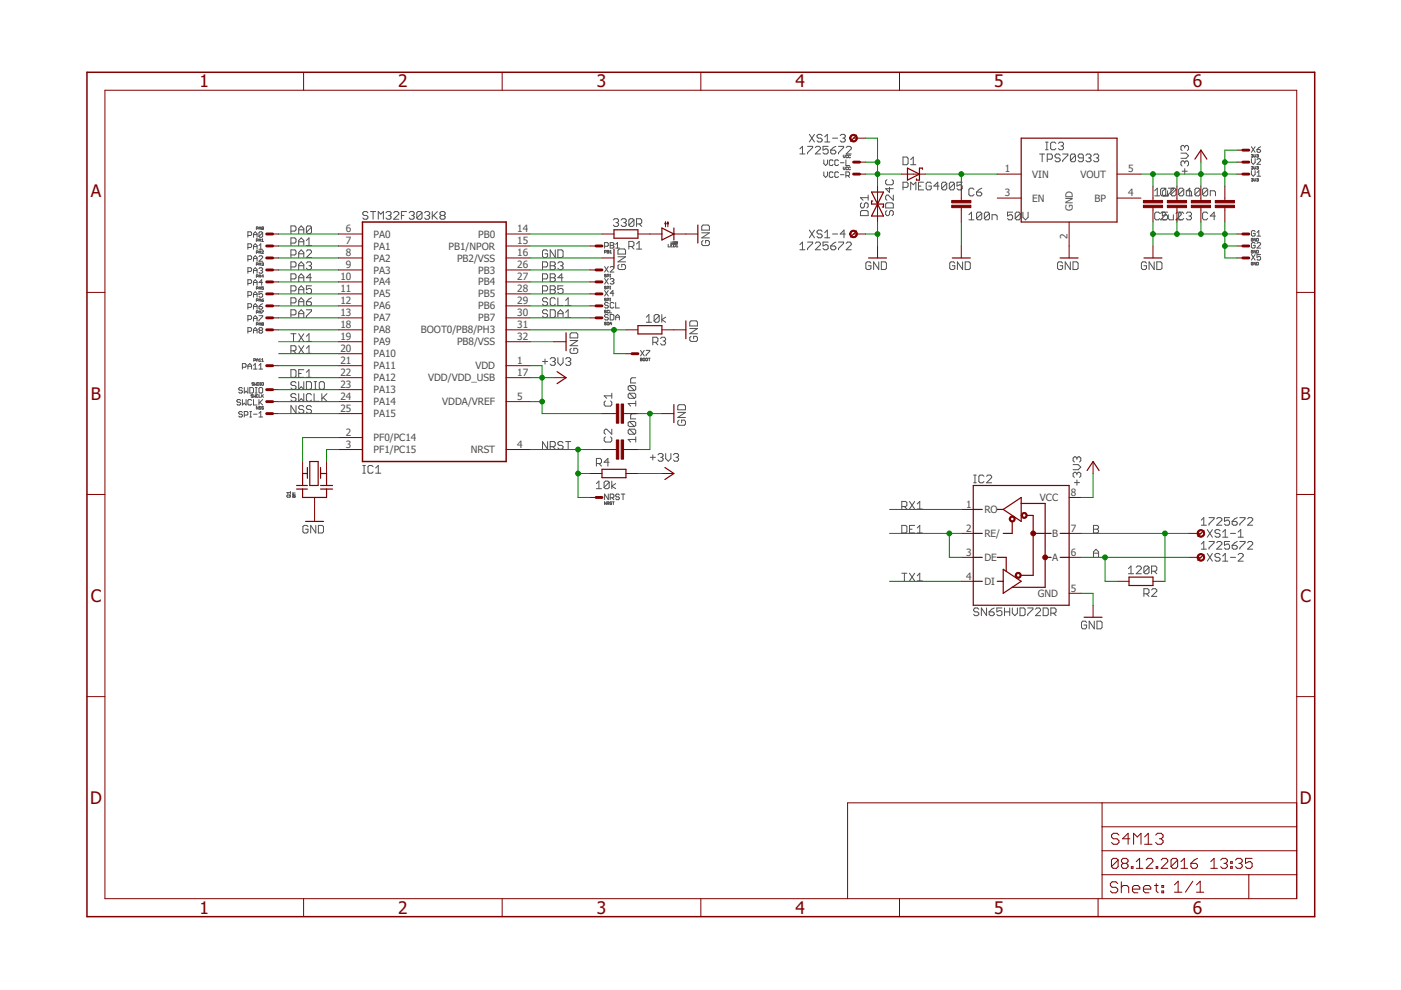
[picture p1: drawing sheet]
<svg xmlns="http://www.w3.org/2000/svg" width="297mm" height="210mm" viewBox="0 0 297 210" stroke-linecap="round" stroke-linejoin="round" font-family="sans-serif">
<g fill="none" stroke="#505050" stroke-width=".21">
<path d="M169.6 31.6l.5-.6v1.6M169.6 32.6h1.1M171.2 31h1.1v.3l-1.1 1.1v.2M171.6 28.5l1.1 1.6M172.7 28.5l-1.1 1.6M172.9 31.3l.2-.3h.6l.2 .3v.3l-1 1h1M174.3 28.7l-.3-.2h-.5l-.3 .2v.3l.3 .3h.5l.3 .3v.2l-.3 .3h-.5l-.3-.3M174.7 33.9v.8l.3 .4 .5-.4v-.8M174.7 36.4v.8l.3 .4 .5-.4v-.8M174.9 30.1h1M174.9 29l.5-.5v1.6M175.6 31h-1.1v.8l.5-.2h.3l.3 .2v.6l-.3 .2h-.5l-.3-.2"/>
<path d="M176.1 31.8h.9l.2 .3v.3l-.2 .2h-.6l-.3-.2zM176.5 29.3h1.1M176.6 36.6l-.2-.2h-.4l-.2 .2v.8l.2 .2h.4l.2-.2M176.6 34.1l-.2-.2h-.4l-.2 .2v.8l.2 .2h.4l.2-.2M177.2 31l-.5 .3-.6 .5M177.8 31h1.1v.3l-1.1 1.1v.2M177.8 34.1l-.2-.2h-.4l-.2 .2v.8l.2 .2h.4l.2-.2M177.8 36.6l-.2-.2h-.4l-.2 .2v.8l.2 .2h.4l.2-.2M178.1 28.7l.3-.2h.5l.3 .2v.3l-.3 .3M178.2 34.5h.7M178.2 37h.7M178.7 29.3h.2"/>
<path d="M178.8 32.9v.4l.2 .1 .2-.1v-.4M178.8 35.4v.4l.2 .2 .2-.2v-.4M178.9 29.3l.3 .3v.2l-.3 .3h-.5l-.3-.3M179.3 33.9v1.2h.8M179.3 37.2h.6l.2-.2v-.4l-.2-.2h-.6v1.2M179.4 31.3l.3-.3h.5l.3 .3v.3l-1.1 1h1.1M179.7 33h-.3l.1 .4 .2-.1M179.7 35.5h-.3l.1 .5 .2-.1M179.7 37.2l.4 .4M180.3 33h-.4l.1 .4 .3-.1M180.3 35.5h-.4l.1 .5 .3-.1M188 38.1l-.2 .3v.5l.2 .3h1.1l.3-.3v-.5l-.3-.3"/>
<path d="M188.6 39.7v1.1l-.8-.8h1.6M191.5 33.3h.8l.2 .3v1.1l-.2 .2h-.8zM191.5 39.7h.8l.2-.2v-.6l-.2-.3h-.8v1.7M193.1 34.9h1.1M193.1 33.8l.5-.5v1.6M194.7 39.5h.6M195.8 38.6h-1.1v1.7h1.1M197.4 38.9l-.2-.3h-.6l-.2 .3v1.1l.2 .3h.6l.2-.3v-.5h-.5M199.1 39.5h-1.1l.8-.9v1.7M200.7 38.9l-.3-.3h-.5l-.3 .3v1.1M200.7 38.9v1.1l-.3 .3h-.5l-.3-.3M200.7 38.9l-1.1 1.1"/>
<path d="M202.4 38.9l-.3-.3h-.6l-.2 .3v1.1M202.4 38.9v1.1l-.3 .3h-.6l-.2-.3M202.4 38.9l-1.1 1.1M204 38.6h-1.1v.9l.6-.3h.2l.3 .3v.5l-.3 .3h-.5l-.3-.3M208.2 39.9l-.6 .3-.5 .5M220.4 32.7h1.1M221 32.7v1.6M221.7 31.7h.5M221.7 30.1h.5M222 30.1v1.6M222 33.8h.9l.2-.3v-.6l-.2-.2h-.9v1.6M223.9 30.4l-.3-.3h-.6l-.2 .3v1.1l.2 .2h.6l.3-.2"/>
<path d="M224.4 30.4l.3-.3h.5l.3 .3v.3l-.3 .2M224.8 32.9l-.3-.2h-.6l-.2 .2v.3l.2 .3h.6l.3 .3v.2l-.3 .3h-.6l-.2-.3M224.9 30.9h.3M225.2 30.9l.3 .3v.3l-.3 .2h-.5l-.3-.2M225.3 32.7h1.1v.2l-1.1 1.1v.3M228 32.9l-.2-.2h-.6l-.3 .2v1.1M228 32.9v1.1l-.2 .3h-.6l-.3-.3M228 32.9l-1.1 1.1M229.7 33.5h-.8l-.3-.3v-.3l.3-.2h.5l.3 .2v1.1l-.3 .3h-.5l-.3-.3M230.2 32.9l.3-.2h.5l.3 .2v.3l-.3 .3M230.8 33.5h.2M231 33.5l.3 .3v.2l-.3 .3h-.5l-.3-.3"/>
<path d="M231.9 32.9l.2-.2h.6l.2 .2v.3l-.2 .3M232.4 33.5h.3M232.7 33.5l.2 .3v.2l-.2 .3h-.6l-.2-.3M247.7 39.9h1.4l.2 .3M248.5 39.9l-.2 .3v1.1M248.8 39.9v.3l-1.1 1.1v.2h-1.4l-.2-.2v-1.1l.2-.3h.6l.2 .3M250.4 32.5h1.1l.5 .5-.5 .6h-1.1M250.6 36.3h1.1M251.2 31.1v.3M251.2 34.4v.2M251.2 35.8v1M251.2 34.4l-.3-.3h-.3l-.2 .3v.5l.2 .3"/>
<path d="M251.2 31.1l-.3-.3h-.3l-.2 .3v.6l.2 .2M251.2 34.4l.3-.3h.2l.3 .3v.5l-.3 .3M251.2 31.1l.3-.3h.2l.3 .3v.6l-.3 .2M265.3 38l.3-.2v.3M265.3 32.9l.3-.1v.3M265.3 35.4l.3-.1v.3M265.3 33.7v.7l.4 .4 .4-.4v-.7M265.3 36.2v.8l.4 .4 .4-.4v-.8M265.3 31.1l.8 1.2M265.5 38.1h.1M265.5 35.6h.1M265.5 33.1h.1"/>
<path d="M265.6 33.1v.2l-.3-.1M265.6 35.6v.3l-.3-.1M265.6 38.1v.3l-.3-.1M265.9 32.8v.3l.1 .2 .2-.2v-.3M265.9 35.3v.4l.1 .2 .2-.2v-.4M265.9 37.8v.4l.1 .2 .2-.2v-.4M266.1 31.1l-.8 1.2M266.4 38l.3-.2v.3M266.4 32.9l.3-.1v.3M266.4 35.4l.3-.1v.3M266.5 36.6l.4-.4v1.2M266.5 37.4h.8"/>
<path d="M266.5 33.9l.2-.2h.4l.2 .2v.2l-.8 .7h.8M266.5 31.7h.6l.2 .4-.2 .2h-.4l-.2-.2zM266.6 38.1h.1M266.6 35.6h.1M266.6 33.1h.1M266.7 38.1v.3l-.3-.1M266.7 33.1v.2l-.3-.1M266.7 35.6v.3l-.3-.1M267.3 31.1l-.8 .6M52.6 49.9h.5l.2-.2v-.4l-.2-.2h-.5v1.2M52.6 55h.5l.2-.2v-.4l-.2-.2h-.5v1.2M52.6 57.6h.5l.2-.2v-.4l-.2-.2h-.5v1.1"/>
<path d="M52.6 52.5h.5l.2-.2v-.4l-.2-.2h-.5v1.2M53.7 55.4v-.8l.4-.4 .4 .4v.8M53.7 57.9v-.8l.4-.3 .4 .3v.8M53.7 50.3v-.7l.4-.5 .4 .5v.7M53.7 52.9v-.8l.4-.4 .4 .4v.8M53.7 49.7h.8M53.7 52.3h.8M53.7 54.8h.8M53.7 57.4h.8M53.7 59.9h.8M54.4 56.1h.3v-.3l-.3-.1v.6M54.4 48.5h.3v-.3l-.3-.1v.6"/>
<path d="M54.4 51h.3v-.3h-.3v.5M54.4 53.6h.3v-.3l-.3-.1v.5M54.4 58.6h.3v-.2l-.3-.1v.5M54.9 52.1l.4-.4v1.2M54.9 54.4l.2-.2h.4l.2 .2v.2l-.8 .8h.8M54.9 57l.2-.2h.4l.2 .2-.2 .4M54.9 52.9h.8M54.9 48.7v-.4l.2-.2 .2 .6M54.9 51.2v-.4l.2-.1 .2 .5M54.9 53.7v-.3l.2-.2 .2 .5M54.9 56.3v-.4l.2-.2 .2 .6M54.9 58.8v-.3l.2-.2 .2 .5"/>
<path d="M54.9 48.4h.4M54.9 50.9h.4M54.9 53.5h.4M54.9 56h.4M54.9 58.5h.4M55.3 57.4h.2M55.5 53.3h.4l-.4 .4h.4M55.5 55.8l.3-.1v.3M55.5 50.8l.2-.1v.5M55.5 51.2h.4M55.5 57.4l.2 .2-.2 .3h-.4l-.2-.2M55.7 56h.1"/>
<path d="M55.7 49.3l-.2-.2h-.4l-.2 .2v.8M55.7 59.9h-.8l.6-.6v1.2M55.7 49.3v.8l-.2 .2h-.4l-.2-.2M55.7 49.3l-.8 .8M55.8 56v.3l-.3-.1M55.9 48.2h-.4v.4M55.9 48.2v.4h-.4M55.9 48.2l-.4 .4M55.9 58.5h-.4l.3-.2v.5M61.7 56.6h.8l.3-.3v-.5l-.3-.3h-.8v1.6M61.7 51.5h.8l.3-.2v-.6l-.3-.3h-.8v1.7M61.7 54.1h.8l.3-.3v-.5l-.3-.3h-.8v1.6"/>
<path d="M61.7 49h.8l.3-.3v-.5l-.3-.3h-.8v1.6M61.7 59.1h.8l.3-.2v-.6l-.3-.2h-.8v1.6M63.3 51.3h1.1M63.3 56.3h1.1M63.3 53.8h1.1M63.3 49.5v-1l.6-.6 .5 .6v1M63.3 52.1v-1.1l.6-.6 .5 .6v1.1M63.3 54.6v-1.1l.6-.5 .5 .5v1.1M63.3 57.1v-1l.6-.6 .5 .6v1M63.3 59.7v-1.1l.6-.5 .5 .5v1.1M63.3 48.7h1.1M63.3 58.9h1.1"/>
<path d="M65 55.8l.2-.3h.6l.2 .3v.3l-.2 .2M65 51l.5-.6v1.7M65 52.1h1M65 53.3l.2-.3h.6l.2 .3v.2l-1 1.1h1M65.5 56.3h.3M65.8 56.3l.2 .3v.3l-.2 .2h-.6l-.2-.2M66 48.2v1.1l-.2 .2h-.6l-.2-.2M66 48.2l-.2-.3h-.6l-.2 .3v1.1M66 48.2l-1 1.1M66 58.9h-1l.8-.8v1.6M78 45.1l-.3-.2h-.5l-.3 .2v.3l.3 .3h.5l.3 .3v.2l-.3 .3h-.5l-.3-.3M78.5 44.9h1.2"/>
<path d="M79.1 44.9v1.6M80.2 46.5v-1.6l.5 .5 .6-.5v1.6M81.8 45.1l.3-.2h.6l.2 .2v.3l-.2 .3M82.4 45.7h.3M82.7 45.7l.2 .3v.2l-.2 .3h-.6l-.3-.3M83.5 45.1l.2-.2h.6l.3 .2v.3l-1.1 1.1h1.1M85.1 45.7h.5M86.2 44.9h-1.1v1.6M86.7 45.1l.3-.2h.6l.2 .2v.3l-.2 .3M87.3 45.7h.3M87.6 45.7l.2 .3v.2l-.2 .3h-.6l-.3-.3M89.5 45.1l-.3-.2h-.6l-.2 .2v1.1"/>
<path d="M89.5 45.1v1.1l-.3 .3h-.6l-.2-.3M89.5 45.1l-1.1 1.1M90 45.1l.3-.2h.5l.3 .2v.3l-.3 .3M90.6 45.7h.2M90.8 45.7l.3 .3v.2l-.3 .3h-.5l-.3-.3M91.7 44.9v1.6M91.9 45.7l.8 .8M92.7 44.9l-1 1.1M93.6 45.7l-.3-.3v-.3l.3-.2h.5l.3 .2v.3l-.3 .3M93.6 45.7h.5M93.6 45.7l-.3 .3v.2l.3 .3h.5l.3-.3v-.2l-.3-.3M115 56.6h.8l.3-.3v-.5l-.3-.3h-.8v1.6"/>
<path d="M115 59.1h.8l.3-.2v-.6l-.3-.2h-.8v1.6M116.1 53.3l-.3-.3h-.5l-.3 .3v1l.3 .3h.5l.3-.3v-.5h-.6M116.6 55.5h.9l.2 .3v.3l-.2 .2 .2 .3v.3l-.2 .2h-.9zM116.6 58.1h.9l.2 .2v.3l-.2 .3 .2 .2v.3l-.2 .3h-.9zM116.6 56.3h.9M116.6 58.9h.9M117.7 53v1.6l-1.1-1.6v1.6M118.3 53h.8l.3 .3v1l-.3 .3h-.8zM118.3 55.8l.3-.3h.5l.3 .3v.3l-.3 .2M118.8 56.3h.3M119.1 56.3l.3 .3v.3l-.3 .2h-.5l-.3-.2M119.4 58.9h-1.1l.8-.8v1.6"/>
<path d="M128.2 53.5h.2l.1-.3-.3-.1v.6M128.2 52.2h.6l.2-.2v-.4l-.2-.2h-.6v1.2M128.2 56.5l.8 1.2M128.2 59.1l.8 1.1M128.5 58.3h-.3l.3 .2-.1 .2-.2-.1M128.7 53.1l.4 .1-.1 .5h-.3zM128.7 58.5l.4-.1-.1-.2h-.3v.5M128.7 53.4h.3M129 56.5l-.8 1.2M129 59.1l-.8 1.1M129.3 53.7h.4M129.3 53.3l.2-.2v.6"/>
<path d="M129.3 58.2h.2M129.3 58.7h.2M129.4 51.4h.5l.3 .2-.3 .4 .3 .4-.3 .2h-.5zM129.4 52h.5M129.4 56.7l.2-.2h.3l.3 .2v.2l-.8 .8h.8M129.4 59.2l.2-.1h.3l.3 .1-.3 .4M129.4 58.2v.5M129.8 59.6h.1M129.9 59.6l.3 .2-.3 .4h-.3l-.2-.2M130 46.7l.3-.3h.6l.2 .3v.2l-.2 .3M130.5 51.8l.4-.4v1.2M130.5 52.6h.8"/>
<path d="M130.6 47.2h.3M130.9 47.2l.2 .3v.2l-.2 .3h-.6l-.3-.3M131 54.4h1.6l-1.6 1.1h1.6M131.3 56.1l-.3 .2v.6l.3 .2h1.1l.2-.2v-.6l-.2-.2h-.6v.5M131.3 52.8h1.1l.2 .3v.8h-1.6v-.8zM131.7 46.7l.3-.3h.5l.3 .3v.2l-.3 .3M132.2 47.2h.3M132.5 47.2l.3 .3v.2l-.3 .3h-.5l-.3-.3M133.3 52.3h.8l.3-.3v-.5l-.3-.3h-.8v1.6M133.9 52.3l.5 .5M134.4 46.7l-.3-.3h-.5l-.3 .3v1M134.4 46.7v1l-.3 .3h-.5l-.3-.3"/>
<path d="M134.4 46.7l-1.1 1M135 52.8h1.1M135 47.5h.8l.3-.3v-.5l-.3-.3h-.8v1.6M135 51.7l.5-.5v1.6M135.5 47.5l.6 .5M141.7 51.8v.5h.3M142.2 52.1h.2M142.3 51.3v.3h.2M142.6 51.8h-.4v.5h.4M142.7 51.5h.1M142.8 51.8l.4 .1-.1 .4h-.3zM142.9 51.3h-.2v.3h.2"/>
<path d="M143 51.3h.3l-.1 .3h-.2zM143.4 52.3h.3M143.4 52l.1-.2v.5M143.4 51.5h.2l.1-.2h-.3v.3M143.5 51.5l.2 .1M148.8 48l.3-.3h1l.3 .3v.8h-1.6zM148.8 49.4h1.6l-1.6 1h1.6M149.1 51l-.3 .3v.5l.3 .3h1l.3-.3v-.5l-.3-.3h-.5v.5M169.6 51.9l.5-.6v1.7M169.6 53h1.1M171.2 51.3h1.1v.3l-1.1 1.1v.3M171.6 48.8l1.1 1.6"/>
<path d="M172.7 48.8l-1.1 1.6M172.9 51.6l.2-.3h.6l.2 .3v.3l-1 1.1h1M174.3 49.1l-.3-.3h-.5l-.3 .3v.2l.3 .3h.5l.3 .3v.2l-.3 .3h-.5l-.3-.3M174.9 49.3l.5-.5v1.6M174.9 50.4h1M175.6 51.3h-1.1v.9l.5-.3h.3l.3 .3v.5l-.3 .3h-.5l-.3-.3M176.1 52.2h.9l.2 .2v.3l-.2 .3h-.6l-.3-.3zM176.5 49.6h1.1M177.2 51.3l-1.1 .9M177.8 51.3h1.1v.3l-1.1 1.1v.3M179.2 49.6h-1.1l.8-.8v1.6M179.4 51.6l.3-.3h.5l.3 .3v.3l-1.1 1.1h1.1"/>
<path d="M182.4 44.9l.3-.3h1.1l.3 .3v.8h-1.7zM182.7 43l-.3 .3v.5l.3 .3h.3l.3-.3v-.5l.2-.3h.3l.3 .3v.5l-.3 .3M184.1 41.4v1.1M184.1 41.9h-1.7l.6 .6M184.7 55.8l-.3-.3h-.5l-.3 .3v1.1l.3 .2h.5l.3-.2v-.6h-.6M186.3 55.5v1.6l-1.1-1.6v1.6M186.9 55.5h.8l.2 .3v1.1l-.2 .2h-.8zM187.8 43.3l.2-.3h1.1l.3 .3v.8h-1.6zM188 44.6l-.2 .3v.5l.2 .3h.3l.3-.3v-.5l.2-.3h.3l.3 .3v.5l-.3 .3M189.4 41.4v1.1l-1.1-1.1h-.3l-.2 .2v.6l.2 .3M193.1 40.3v-1.7l.5 .6 .6-.6v1.7M202.4 55.8l-.2-.3h-.6l-.2 .3v1.1l.2 .2h.6l.2-.2v-.6h-.5"/>
<path d="M204.1 55.5v1.6l-1.1-1.6v1.6M204.6 55.5h.8l.3 .3v1.1l-.3 .2h-.8zM205.4 45.5l.6-.5v1.6M205.4 46.6h1.1M206.5 40.2l-.3-.3h-.5l-.3 .3v1.1l.3 .2h.5l.3-.2M207.1 40.7h.8l.3 .3v.3l-.3 .2h-.6l-.2-.2zM208.2 45.3v1l-.3 .3h-.6l-.2-.3M208.2 45.3l-.3-.3h-.6l-.2 .3v1M208.2 45.3l-1.1 1M209.8 45.3v1l-.3 .3h-.5l-.3-.3M209.8 45.3l-.3-.3h-.5l-.3 .3v1M209.8 45.3l-1.1 1"/>
<path d="M210.3 46.6v-1.1h.8l.3 .3v.8M214.7 45h-1.1v.8l.5-.3h.3l.3 .3v.5l-.3 .3h-.5l-.3-.3M216.3 45.3v1l-.3 .3h-.5l-.3-.3M216.3 45.3l-.3-.3h-.5l-.3 .3v1M216.3 45.3l-1.1 1M216.9 45v1.1l.5 .5 .6-.5v-1.1M225.3 55.8l-.3-.3h-.5l-.3 .3v1.1l.3 .2h.5l.3-.2v-.6h-.5M226.9 55.5v1.6l-1.1-1.6v1.6M227.5 55.5h.8l.3 .3v1.1l-.3 .2h-.8zM243.1 55.8l-.3-.3h-.5l-.3 .3v1.1l.3 .2h.5l.3-.2v-.6h-.6M244.7 55.5v1.6l-1.1-1.6v1.6M244.8 41.5h1.1"/>
<path d="M244.8 40.4l.6-.5v1.6M245.3 55.5h.8l.3 .3v1.1l-.3 .2h-.8zM245.9 45.3l-.3-.3h-.5l-.3 .3v1l.3 .3h.5l.3-.3M246.4 45v.8l.6-.3h.3l.2 .3v.5l-.2 .3h-1.2l1-1.1v-.2l-.2-.3M246.4 40.4v.9l.3 .2M246.4 46.3l.3 .3M246.6 40.4l.6-.5v1.6M247.1 41.3l-.2 .2M247.5 40.4v1.1M247.5 45h-1.2l-.2 .3M247.7 45.5v.8l.3 .3h.8v-1.1M249.3 45.3l.3-.3h1.1l.3 .3"/>
<path d="M249.3 40.2v1.1l-.2 .2h-.6l-.2-.2M249.3 40.2l-1 1.1M250.1 45l.3 .3v.2l-1.1 1.1h1.4l.3-.3M250.2 45l-.3 .3v1l.3 .3M251 40.2v1.1l-.3 .2h-.5l-.3-.2M251 40.2l-.3-.3h-.5l-.3 .3v1.1M251 40.2l-1.1 1.1M251.5 41.5v-1.1h.8l.3 .3v.8M251.5 45.3l.3-.3h.5l.3 .3v.2l-.3 .3M251.7 41.5h1.1M251.7 40.4l.5-.5v1.6M252.1 45.8h.2"/>
<path d="M252.3 45.8l.3 .3v.2l-.3 .3h-.5l-.3-.3M254.4 40.2v1.1l-.3 .2h-.5l-.3-.2M254.4 40.2l-.3-.3h-.5l-.3 .3v1.1M254.4 40.2l-1.1 1.1M256.1 40.2v1.1l-.3 .2h-.6l-.2-.2M256.1 40.2l-.3-.3h-.6l-.2 .3v1.1M256.1 45.3l-.3-.3h-.6l-.2 .3v1l.2 .3h.6l.3-.3M256.1 40.2l-1.1 1.1M256.6 41.5v-1.1h.8l.3 .3v.8M257.7 45.8h-1.1l.8-.8v1.6M265.3 54l.8 1.1M265.7 50.7h-.4l.1 .4 .3-.1v-.2h-.2"/>
<path d="M265.7 53.2h-.4l.1 .5 .3-.1v-.2h-.2M265.7 55.7h-.4l.1 .5 .3-.1v-.2h-.2M266.1 49.1l-.2-.2h-.4l-.2 .2v.8l.2 .2h.4l.2-.2v-.4h-.4M266.1 51.6l-.2-.2h-.4l-.2 .2v.8l.2 .2h.4l.2-.2v-.4h-.4M266.1 54l-.8 1.1M266.2 50.5v.6l-.3-.6v.6M266.2 53.1v.6l-.3-.6v.6M266.2 55.6v.6l-.3-.6v.6M266.4 50.5l.4 .2-.1 .4h-.3zM266.4 53.1l.4 .1-.1 .5h-.3zM266.4 55.6l.4 .1-.1 .5h-.3zM266.5 49.3l.4-.4v1.2"/>
<path d="M266.5 50.1h.8M266.5 51.6l.2-.2h.4l.2 .2v.2l-.8 .8h.8M267.3 54h-.8v.6l.4-.2 .4 .2v.3l-.2 .2h-.4l-.2-.2M51.4 77.9h.6l.2-.2v-.4l-.2-.2h-.6v1.2M52.6 60.1h.5l.2-.2v-.4l-.2-.2h-.5v1.2M52.6 62.6h.5l.2-.2v-.4l-.2-.2h-.5v1.2M52.6 65.2h.5l.2-.2v-.4l-.2-.2h-.5v1.2M52.6 67.7h.5l.2-.2v-.4l-.2-.2h-.5v1.2M52.6 70.3h.5l.2-.3v-.3l-.2-.2h-.5v1.1M52.6 78.3v-.8l.4-.4 .3 .4v.8M52.6 77.7h.7M53.7 60.5v-.8l.4-.4 .4 .4v.8"/>
<path d="M53.7 63v-.8l.4-.4 .4 .4v.8M53.7 65.6v-.8l.4-.4 .4 .4v.8M53.7 68.1v-.8l.4-.4 .4 .4v.8M53.7 70.6v-.8l.4-.3 .4 .3v.8M53.7 62.4h.8M53.7 65h.8M53.7 67.5h.8M53.7 77.5l.4-.4v1.2M53.7 78.3h.8M53.7 70h.8M53.8 76.4h.3l.1-.3h-.4v.5M54.4 61.2h.3v-.3l-.3-.1v.6"/>
<path d="M54.4 63.7h.3v-.3h-.3v.5M54.4 66.3h.3v-.3l-.3-.1v.5M54.4 68.8h.3v-.3l-.3-.1v.6M54.4 76.6v-.4l.1-.1 .2 .1v.4M54.4 76.3h.3M54.9 65h.6l.2 .4-.2 .2h-.4l-.2-.2zM54.9 66.9h.8v.2l-.8 .8v.2M54.9 77.5l.4-.4v1.2M54.9 78.3h.8M54.9 61.4v-.4l.2-.2 .2 .6M54.9 63.9v-.4l.2-.1 .2 .5M54.9 66.4v-.3l.2-.2 .2 .5"/>
<path d="M54.9 69v-.4l.2-.2 .2 .6M54.9 61.1h.4M54.9 63.6h.4M54.9 66.2h.4M54.9 76.2l.2-.1v.5M54.9 76.6h.4M54.9 68.7h.4M55.1 70l-.2-.2 .2-.3h.4l.2 .2-.2 .3M55.1 70l-.2 .3 .2 .3h.4l.2-.2-.2-.4M55.1 70h.4M55.5 63.6h.3l.1 .2-.3 .1zM55.5 65.9h.4l-.4 .5"/>
<path d="M55.5 76.2l.2-.1v.5M55.5 76.6h.4M55.6 68.7v-.3l.3 .1-.1 .2M55.6 68.7v.3l.3-.1-.1-.2M55.6 68.7h.2M55.7 61.8h-.8v.6l.4-.2 .4 .2v.4l-.2 .2h-.4l-.2-.2M55.7 64.4l-.8 .6M55.9 60.8h-.4v.3h.4l-.1 .3-.3-.1M55.9 63.4l-.4 .2M61.7 74.4h.8l.3-.3v-.5l-.3-.3h-.8v1.6M61.7 70.8h1.1M61.7 61.7h.8l.3-.3v-.5l-.3-.3h-.8v1.6"/>
<path d="M61.7 64.2h.8l.3-.2v-.6l-.3-.3h-.8v1.7M61.7 66.8h.8l.3-.3v-.5l-.3-.3h-.8v1.6M61.7 78.4h.8l.3 .3v1l-.3 .3h-.8zM62.2 74.4l.6 .5M62.2 70.8v1.6M63.3 62.2v-1l.6-.6 .5 .6v1M63.3 64.8v-1.1l.6-.6 .5 .6v1.1M63.3 67.3v-1.1l.6-.5 .5 .5v1.1M63.3 64h1.1M63.3 66.5h1.1M63.3 61.4h1.1M63.3 73.3l1.1 1.6"/>
<path d="M63.3 70.8l1.1 1.6M63.3 79.2h.6M64.4 78.4h-1.1v1.6h1.1M64.4 73.3l-1.1 1.6M64.4 70.8l-1.1 1.6M65 74.9h1M65 64h.8l.2 .2v.3l-.2 .3h-.6l-.2-.3zM65 72.4h1M65 65.7h1v.3l-1 1v.3M65 71.3l.5-.5v1.6M65 73.9l.5-.6v1.6M65 78.9l.5-.5v1.6"/>
<path d="M66 60.6h-1v.8l.5-.2h.3l.2 .2v.6l-.2 .2h-.6l-.2-.2M66 63.1l-1 .9M115 76.6h1.1M115 61.7h.8l.3-.3v-.5l-.3-.3h-.8v1.6M115.5 76.1v1.1M116.1 63.4l-.3-.3h-.5l-.3 .3v.3l.3 .3h.5l.3 .2v.3l-.3 .3h-.5l-.3-.3M116.1 66l-.3-.3h-.5l-.3 .3v.2l.3 .3h.5l.3 .3v.2l-.3 .3h-.5l-.3-.3M116.6 76.1l.3-.3h.6l.2 .3v.3l-.2 .2M116.6 60.6h.9l.2 .3v.3l-.2 .2 .2 .3v.3l-.2 .2h-.9zM116.6 65.7h.9l.2 .3v1l-.2 .3h-.9zM116.6 61.4h.9M117.2 76.6h.3"/>
<path d="M117.5 76.6l.2 .3v.3l-.2 .3h-.6l-.3-.3M117.7 63.4l-.2-.3h-.6l-.3 .3v1.1l.3 .3h.6l.2-.3M118.3 63.1v1.7h1.1M118.3 67.3v-1.1l.5-.5 .6 .5v1.1M118.3 75.8v1.1l.5 .6 .6-.6v-1.1M118.3 66.5h1.1M119.4 60.6h-1.1v.8l.5-.2h.3l.3 .2v.6l-.3 .2h-.5l-.3-.2M119.9 76.1l.3-.3h.5l.3 .3v.3l-.3 .2M119.9 63.7l.6-.6v1.7M119.9 66.2l.6-.5v1.6M119.9 64.8h1.1M119.9 67.3h1.1"/>
<path d="M120.5 76.6h.2M120.7 76.6l.3 .3v.3l-.3 .3h-.5l-.3-.3M120.9 72.2h1.6l-1.6 1.1h1.6M121.1 73.9l-.2 .2v.6l.2 .2h1.1l.3-.2v-.6l-.3-.2h-.5v.5M121.1 70.6h1.1l.3 .2v.8h-1.6v-.8zM128.2 61.6l.8 1.2M128.5 65.9h-.3l.3 .3-.1 .1h-.2M128.5 60.8h-.3l.3 .3-.1 .2-.2-.1M128.5 63.3h-.3l.3 .3-.1 .2-.2-.1M128.5 68.4h-.3l.3 .3-.1 .2-.2-.1M128.7 61.1l.4-.1-.1-.3h-.3v.6M128.7 63.6l.4-.1-.1-.3h-.3v.6"/>
<path d="M128.7 68.3l.4 .1-.1 .5h-.3zM129 64.3l-.2-.2h-.4l-.2 .2 .2 .4h.4l.2 .2-.2 .4h-.4l-.2-.2M129 66.9l-.2-.2h-.4l-.2 .2 .2 .4h.4l.2 .2-.2 .3h-.4l-.2-.2M129 61.6l-.8 1.2M129.1 65.9h-.4v.4h.4M129.3 65.8v.5h.4M129.3 68.9v-.4l.2-.2 .2 .2v.4M129.3 68.6h.4M129.3 60.7h.2M129.3 61.3h.2M129.3 63.2h.2M129.3 63.8h.2"/>
<path d="M129.4 66.7h.5l.3 .2v.7l-.3 .2h-.5zM129.4 60.7v.6M129.4 63.2v.6M130.2 64.3l-.3-.2h-.3l-.2 .2v.8l.2 .2h.3l.3-.2M130.2 62.2h-.8l.5-.6v1.2M130.5 64.1v1.2h.8M130.5 67.8v-.7l.4-.4 .4 .4v.7M130.5 67.3h.8M135.8 75.9l.4 .1-.1 .5h-.3zM135.8 76.2h.3M135.8 74.3l.8 1.2M136.4 76h.3l-.1 .5-.2-.1z"/>
<path d="M136.6 74.3l-.8 1.2M136.9 76h.4l-.1 .5-.3-.1zM137 74.3h.8l-.8 1.2M137 68.3h1.1M137 67.2l.6-.5v1.6M137.5 75.9h.3M137.7 75.9v.6M138.4 72.6h.8l.3-.3v-.5l-.3-.3h-.8v1.6M139 72.6l.5 .5M139.8 67v1.1l-.3 .2h-.5l-.3-.2M139.8 67l-.3-.3h-.5l-.3 .3v1.1M139.8 67l-1.1 1.1"/>
<path d="M140 71.8l.3-.3h.6l.2 .3v.2l-.2 .3M140.3 66.7v1.6M140.6 72.3h.3M140.9 72.3l.2 .3v.3l-.2 .2h-.6l-.3-.2M141.1 67.2l-.8 .6 .8 .5M146.2 68.3l.3-.3h1.1l.3 .3v.8h-1.7zM146.2 69.7h1.7l-1.7 1.1h1.7M146.5 71.3l-.3 .3v.5l.3 .3h1.1l.3-.3v-.5l-.3-.3h-.5v.5M51 84.9l-.2-.2h-.4l-.2 .2 .2 .4h.4l.2 .2-.2 .4h-.4l-.2-.2M51.4 82.4l-.2-.2h-.4l-.2 .2 .2 .3h.4l.2 .3-.2 .3h-.4l-.2-.2M51.4 84.7v1.2l.4-.4 .4 .4v-1.2M51.4 87.4l-.2-.2h-.4l-.2 .2 .2 .4h.4l.2 .2-.2 .4h-.4l-.2-.2"/>
<path d="M51.8 82.2v1.1l.4-.3 .4 .3v-1.1M51.8 88h.6l.2-.2v-.4l-.2-.2h-.6v1.2M53 82.2h.5l.2 .2v.7l-.2 .2h-.5zM53 87.2h.3M53 88.4h.3M53.1 87.2v1.2M53.3 84.9l-.2-.2h-.3l-.2 .2v.8l.2 .2h.3l.2-.2M53.6 83.8h-.4l.4 .2-.1 .2-.3-.1M53.7 84.7v1.2h.8M53.7 87.8h.8M53.8 81.2h-.4l.4 .3-.1 .2-.3-.1M53.8 83.7v.5l.2-.2 .2 .2v-.5"/>
<path d="M54 81.1v.6l.2-.2 .2 .2v-.6M54.1 82.2h.4M54.1 83.3h.4M54.3 82.2v1.1M54.5 81.1l.4 .1-.1 .5h-.3zM54.7 83.8h-.3v.3h.3M54.7 86.2v.6l-.3-.6v.6M54.9 84.7v1.2M54.9 87.6l.4-.4v1.2M54.9 88.4h.8M54.9 83.7v.5h.4M55.1 82.2h.4l.2 .2v.7l-.2 .2h-.4l-.2-.2v-.7z"/>
<path d="M55.1 85.3l.6 .6M55.1 81.1h.2M55.1 81.7h.2M55.2 81.1v.6M55.3 86.3h-.4l.4 .3-.1 .2-.3-.1M55.5 81.2h.4l-.1 .5-.3-.1zM55.5 83.7v.5M55.6 83.9l.3 .3M55.7 84.7l-.8 .8M55.9 86.3h-.4l.4 .3-.1 .2-.3-.1M55.9 83.7l-.4 .3M62.8 81.2l-.3-.3h-.5l-.3 .3v.3l.3 .2h.5l.3 .3v.3l-.3 .2h-.5l-.3-.2"/>
<path d="M62.8 83.7l-.3-.2h-.5l-.3 .2v.3l.3 .3h.5l.3 .2v.3l-.3 .3h-.5l-.3-.3M62.8 86v1.6l-1.1-1.6v1.6M63.3 80.9v1.6l.6-.5 .5 .5v-1.6M63.3 83.5v1.6l.6-.6 .5 .6v-1.6M64.4 86.3l-.3-.3h-.5l-.3 .3v.2l.3 .3h.5l.3 .3v.3l-.3 .2h-.5l-.3-.2M65 80.9h.8l.2 .3v1.1l-.2 .2h-.8zM65 80h1M66 83.7l-.2-.2h-.6l-.2 .2v1.1l.2 .3h.6l.2-.3M66 86.3l-.2-.3h-.6l-.2 .3v.2l.2 .3h.6l.2 .3v.3l-.2 .2h-.6l-.2-.2M66.6 80.9h.5M66.6 82.5h.5M66.6 83.5v1.6h1.1"/>
<path d="M66.9 80.9v1.6M67.7 81.2l.3-.3h.5l.3 .3v1.1l-.3 .2h-.5l-.3-.2zM68.2 83.5v1.6M68.5 84.3l.8 .8M69.3 83.5l-1.1 1M76.9 98.7h.6M77.2 98.7v1.6M79.1 99l-.3-.3h-.5l-.3 .3v1.1l.3 .2h.5l.3-.2M79.7 99.2l.5-.5v1.6M116.1 93.6v1.6l-1.1-1.6v1.6M116.6 94.7h.9l.2-.3v-.5l-.2-.3h-.9v1.6M117.2 94.7l.5 .5"/>
<path d="M119.4 93.9l-.3-.3h-.5l-.3 .3v.2l.3 .3h.5l.3 .3v.3l-.3 .2h-.5l-.3-.2M119.9 93.6h1.1M120.5 93.6v1.6M126.4 98.3h.9l.2-.3v-.5l-.2-.3h-.9v1.6M127 98.3l.5 .5M128.4 85l-.3 .3v.5l.3 .3h1.1l.2-.3v-.5l-.2-.3M128.4 92.6l-.3 .3v.6l.3 .2h1.1l.2-.2v-.6l-.2-.3M129.2 98h-1.1l.8-.8v1.6M129.7 91v1.1l-1.1-1.1h-.2l-.3 .3v.5l.3 .3M129.7 83.4v1.1M129.7 83.9h-1.6l.5 .6M133.4 81.7h1.1l.3 .3v.5l-.3 .3"/>
<path d="M133.4 83.4h1.1l.3 .3v.5l-.3 .3M133.4 89.4h1.1l.3 .2v.6l-.3 .2M133.4 91h1.1l.3 .3v.5l-.3 .3M133.4 83.4l-.2 .3v.5l.2 .3h1.1M133.4 81.7l-.2 .3v.5l.2 .3h1.1M133.4 89.4l-.2 .2v.6l.2 .2h1.1M133.4 91l-.2 .3v.5l.2 .3h1.1M133.4 83.4l1.1 1.1M133.4 81.7l1.1 1.1M133.4 91l1.1 1.1M133.4 89.4l1.1 1M134.8 85.6h-1.6l.5 .5"/>
<path d="M134.8 85v1.1M134.8 92.6v1.1M134.8 80.1h-.8l-.3 .3v.8h1.1M134.8 87.7h-.8l-.3 .3v.8h1.1M134.8 93.2h-1.6l.5 .5M137.9 97h1.1M138.4 96.4v1.1M139.5 96.4l.3-.2h.5l.3 .2v.3l-.3 .3M140.1 97h.2M140.3 97l.3 .2v.3l-.3 .3h-.5l-.3-.3M141.1 96.2v1l.6 .6 .5-.6v-1M142.8 96.4l.2-.2h.6l.3 .2v.3l-.3 .3"/>
<path d="M143.3 97h.3M143.6 97l.3 .2v.3l-.3 .3h-.6l-.2-.3M143.7 86.1l.3-.3h1.1l.2 .3v.8h-1.6zM143.7 87.4h1.6l-1.6 1.1h1.6M144 89.1l-.3 .2v.6l.3 .3h1.1l.2-.3v-.6l-.2-.2h-.6v.5M227.5 98.5h1.1l.6 .5-.6 .6h-1.1M228.3 97.1v.3M228.3 97.1l-.3-.2h-.2l-.3 .2v.6l.3 .3M228.3 97.1l.3-.2h.3l.3 .2v.6l-.3 .3M60.8 105.1l.6-.2 .2 .4-.6 .1zM61.6 104.2v.5M61.6 104.9l-.3 .3"/>
<path d="M61.6 104.4h-.8l.3 .3M62.3 105.2h-.3l.1 .3 .2-.2M62.3 105.2h.3l-.1 .3-.2-.2M62.3 105.2v.1M62.6 104.5h-.6l.2 .2-.2 .2h.6M65.3 111.7l-.3-.3h-.5l-.3 .3v1.1l.3 .2h.5l.3-.2v-.6h-.5M67 111.4v1.6l-1.1-1.6v1.6M67.5 111.4h.8l.3 .3v1.1l-.3 .2h-.8zM76.9 100.3h.6M79.7 100.3h1M126.4 102.5l.6-.5v1.6M126.4 103.6h1.1"/>
<path d="M128.5 106.4v.6l-.3-.6v.6M128.7 106.8l.4-.1-.1-.3h-.3v.6M128.9 106.8l.2 .2M129 104.8v1.1l-.8-1.1v1.1M129.2 102.3v1.1l-.3 .2h-.5l-.3-.2M129.2 102.3l-.3-.3h-.5l-.3 .3v1.1M129.2 102.3l-1.1 1.1M129.4 105.5h.5l.3-.2v-.3l-.3-.2h-.5v1.1M129.7 106.5h-.4l.4 .3-.1 .2-.3-.1M129.7 102v1.6M129.8 105.5l.4 .4M129.9 106.4h.3"/>
<path d="M130 106.4v.6M130.5 102.5l-.8 .6 .8 .5M131.3 105l-.2-.2h-.4l-.2 .4 .2 .1h.4l.2 .4-.2 .2h-.4l-.2-.2M131.7 104.8h.8M132.1 104.8v1.1M191.2 111.4h.8l.3 .3v1.1l-.3 .2h-.8zM191.2 107.4h.8l.3-.3v-.5l-.3-.3h-.8v1.6M191.7 107.4l.6 .5M192.8 112.2h.6M192.8 106.3l1.1 1.6M193.9 111.4h-1.1v1.6h1.1M193.9 106.3l-1.1 1.6"/>
<path d="M194.5 113h1.1M194.5 106.8l.5-.5v1.6M194.5 111.9l.5-.5v1.6M194.5 107.9h1.1M206.4 102.4h.6M206.4 100.7h.6M206.7 100.7v1.7M208.6 101l-.3-.3h-.5l-.3 .3v1.1l.3 .3h.5l.3-.3M209.2 101l.2-.3h.6l.2 .3v.3l-1 1.1h1M227.8 102.3h1.1M228.3 100.4v.3M228.3 101.8v1.1"/>
<path d="M228.3 100.4l-.3-.3h-.2l-.3 .3v.5l.3 .3M228.3 100.4l.3-.3h.3l.3 .3v.5l-.3 .3M231.8 111.4h.8l.3 .3v.2l-.3 .3 .3 .3v.3l-.3 .2h-.8zM231.8 112.2h.8M231.8 118.1v-1.1l.6-.5 .5 .5v1.1M231.8 117.3h1.1M254.7 110.3l.5-.6v1.7M254.7 115.4l.5-.6v1.6M254.7 111.4h1.1M254.7 116.4h1.1M256 112.3l1 1.6M256 117.3l1 1.7"/>
<path d="M256.3 109.7h1.1v.3l-1.1 1.1v.3M256.3 114.8h1.1v.3l-1.1 1.1v.2M257 112.3l-1 1.6M257 117.3l-1 1.7M258 110l.2-.3h.6l.3 .3v.3l-1.1 1.1h1.1M258 115.1l.2-.3h.6l.3 .3v.3l-1.1 1h1.1M258.7 112.5l-.3-.2h-.5l-.3 .2v.3l.3 .3h.5l.3 .3v.2l-.3 .3h-.5l-.3-.3M258.7 117.6l-.3-.3h-.5l-.3 .3v.3l.3 .3h.5l.3 .2v.3l-.3 .3h-.5l-.3-.3M259.2 113.9h1.1M259.2 112.8l.6-.5v1.6M259.2 117.9l.6-.6v1.7M259.2 119h1.1"/>
<path d="M260.7 109.7h-1.1v.9l.8-.3 .3 .3v.5l-.3 .3h-.5l-.3-.3M260.7 114.8h-1.1v.8l.5-.2h.3l.3 .2v.6l-.3 .2h-.5l-.3-.2M260.9 113.1h1.1M260.9 118.2h1.1M261.2 110.6h.8l.3 .2v.3l-.3 .3h-.5l-.3-.3zM261.2 115.6h.8l.3 .3v.3l-.3 .2h-.5l-.3-.2zM262.3 109.7l-.5 .3-.6 .6M262.3 114.8l-1.1 .8M262.5 113.9h1.1M262.5 112.8l.6-.5v1.6M262.5 117.6l.3-.3h.5l.3 .3v.3l-1.1 1.1h1.1M262.9 109.7h1.1v.3l-1.1 1.1v.3"/>
<path d="M262.9 114.8h1.1v.3l-1.1 1.1v.2M264.5 110l.3-.3h.5l.3 .3v.3l-1.1 1.1h1.1M264.5 115.1l.3-.3h.5l.3 .3v.3l-1.1 1h1.1M191.2 121.5h1.1M191.7 121.5v1.7M192.8 121.5l1.1 1.7M193.9 121.5l-1.1 1.7M194.5 122.1l.5-.6v1.7M194.5 123.2h1.1M207.5 129.2l-.3-.3h-.5l-.3 .3v.3l.3 .2h.5l.3 .3v.3l-.3 .2h-.5l-.3-.2M209.2 128.9v1.6l-1.1-1.6v1.6M209.7 129.7h.8l.3 .3v.3l-.3 .2h-.5l-.3-.2z"/>
<path d="M210.8 128.9l-.6 .3-.5 .5M212.4 128.9h-1.1v.8l.9-.2 .2 .2v.6l-.2 .2h-.6l-.3-.2M213 129.7h1.1M213 128.9v1.6M214.1 128.9v1.6M214.6 128.9v1.1l.6 .5 .5-.5v-1.1M216.3 128.9h.8l.2 .3v1.1l-.2 .2h-.8zM217.9 128.9h1.1v.3l-1.1 1.1v.2M219.5 129.2l.3-.3h.5l.3 .3v.3l-1.1 1h1.1M221.2 128.9h.8l.2 .3v1.1l-.2 .2h-.8zM222.8 130h.8l.3-.3v-.5l-.3-.3h-.8v1.6M223.4 130l.5 .5"/>
<path d="M230.4 132l-.3-.3h-.5l-.3 .3v1.1l.3 .2h.5l.3-.2v-.6h-.6M232 131.7v1.6l-1.1-1.6v1.6M232.6 131.7h.8l.3 .3v1.1l-.3 .2h-.8zM239.2 120.6l.6-.6v1.6M239.2 121.6h1.1M240.9 120.3l.3-.3h.5l.3 .3v.3l-1.1 1h1.1M242.5 125.9h.8l.3-.3v-.5l-.3-.3h-.8v1.6M243.1 125.9l.5 .5M243.6 120.3v1.1l-.3 .2h-.5l-.3-.2M243.6 120.3l-.3-.3h-.5l-.3 .3v1.1M243.6 120.3l-1.1 1.1M244.2 121.1h.8l.3-.3v-.5l-.3-.3h-.8v1.6"/>
<path d="M244.2 125.1l.2-.3h.6l.3 .3v.3l-1.1 1h1.1M244.7 121.1l.6 .5"/>
</g>
<g fill="none" stroke="#800000" stroke-width=".21">
<path d="M22.2 19.1h252.7v171.4h-252.7zM64.4 15.3v3.8M106.5 15.3v3.8M148.6 15.3v3.8M190.7 15.3v3.8M232.8 15.3v3.8M181 36.9h2.5M181 34.4h2.5M181 29.3h2.5M186.1 39.5v7.6M191.1 36.9h5.1M203.8 39.5v3"/>
<path d="M211.4 36.9h5.1M236.8 36.9h5.1M244.5 39.5v3M249.5 39.5v3M254.6 31.8v2.6M254.6 39.5v3M259.7 39.5v3M262.2 36.9h2.6M262.2 34.4h2.6M262.2 31.8h2.6M56.5 49.6h2.6M56.5 52.2h2.6"/>
<path d="M56.5 54.7h2.6M56.5 57.2h2.6M56.5 59.8h2.6M71.8 49.6h5.1M71.8 52.2h5.1M71.8 54.7h5.1M71.8 57.2h5.1M71.8 59.8h5.1M107.3 49.6h5.1M107.3 52.2h5.1M107.3 54.7h5.1M107.3 57.2h5.1"/>
<path d="M107.3 59.8h5.1M125.1 52.2h2.5M125.1 57.2h2.5M125.1 59.8h2.5M127.6 49.6h2.6M127.6 54.7h2.6M135.3 49.6h5M141.1 47.1v1M141.1 47.1l.1 .4h-.2zM141.6 47.1l.1 .4h-.2zM141.6 47.1v1M142.9 49.6h5.1"/>
<path d="M181 49.6h2.5M186.1 52.2v2.5M203.8 44v3.1M203.8 52.2v2.5M211.4 42h5.1M226.7 47.1v7.6M236.8 42h5.1M244.5 44v3.1M244.5 52.2v2.5M249.5 44v3.1M254.6 44v3.1M259.7 44v3.1"/>
<path d="M262.2 49.6h2.6M262.2 52.2h2.6M262.2 54.7h2.6M18.4 62h3.8M56.5 62.3h2.6M56.5 64.9h2.6M56.5 67.4h2.6M56.5 69.9h2.6M56.5 77.5h2.6M71.8 62.3h5.1M71.8 64.9h5.1M71.8 67.4h5.1"/>
<path d="M71.8 69.9h5.1M71.8 72.5h5.1M71.8 75h5.1M71.8 77.5h5.1M107.3 62.3h5.1M107.3 64.9h5.1M107.3 67.4h5.1M107.3 69.9h5.1M107.3 72.5h5.1M107.3 77.5h5.1M117.5 72.5h2.5M125.1 62.3h2.5"/>
<path d="M125.1 64.9h2.5M125.1 67.4h2.5M132.7 69.9h2.6M132.7 75h2.6M140.3 69.9h5.1M274.9 62h3.8M56.5 82.6h2.6M56.5 85.2h2.6M56.5 87.7h2.6M64.2 97.9v2.5M69.2 97.9v2.5M71.8 80.1h5.1"/>
<path d="M71.8 82.6h5.1M71.8 85.2h5.1M71.8 87.7h5.1M71.8 92.8h5.1M71.8 95.3h5.1M107.3 80.1h5.1M107.3 85.2h5.1M107.3 95.3h5.1M117.5 80.1h2.5M127.6 87.7h3.1M127.6 95.3h3.1M132.2 87.7h3.1"/>
<path d="M132.2 95.3h3.1M140.3 87.7h2.6M231.8 97.9v2.5M18.4 104.8h3.8M66.7 105.5v5.1M125.1 100.4h2.5M125.1 105.5h2.5M132.7 100.4h2.6M140.3 100.4h2.6M203.8 113.1h2.6M203.8 118.2h2.6M203.8 108h2.6"/>
<path d="M226.7 105.5h2.5M226.7 113.1h2.5M226.7 118.2h2.5M252.1 113.1h2.5M252.1 118.2h2.5M274.9 104.8h3.8M203.8 123.3h2.6M226.7 125.8h2.5M231.8 128.3v2.6M236.8 123.3h2.6M244.5 123.3h2.5M18.4 147.7h3.8"/>
<path d="M274.9 147.7h3.8M233.7 170.2v20.3M233.7 175.3h41.2M237.2 177.1l-.4-.4h-.7l-.4 .4v.4l.4 .3h.7l.4 .4v.4l-.4 .4h-.7l-.4-.4M239.6 177.8h-1.6l1.2-1.1v2.3M240.3 179v-2.3l.8 .8 .8-.8v2.3M242.7 179h1.5M242.7 177.5l.8-.8v2.3M245 177.1l.4-.4h.8l.4 .4v.4l-.4 .3M245.8 177.8h.4M246.2 177.8l.4 .4v.4l-.4 .4h-.8l-.4-.4M274.9 170.2h-95.2v20.3"/>
<path d="M64.4 190.5v3.9M106.5 190.5v3.9M148.6 190.5v3.9M190.7 190.5v3.9M232.8 190.5v3.9M233.7 185.5h41.2M233.7 180.4h41.2M237 187.3l-.4-.3h-.8l-.4 .3v.4l.4 .4h.8l.4 .4v.4l-.4 .4h-.8l-.4-.4M237.1 182.4l-.4-.4h-.7l-.4 .4v1.3M237.1 182.4v1.3l-.4 .4h-.7l-.4-.4M237.1 182.4l-1.5 1.3M237.7 187v2.3"/>
<path d="M237.7 188.1l.4-.4h.8l.4 .4v1.2M238.1 183l-.3-.3v-.3l.3-.4h.7l.4 .4v.3l-.4 .3M238.1 183l-.3 .4v.3l.3 .4h.7l.4-.4v-.3l-.4-.4M238.1 183h.7M239.9 183.7h.3v.4h-.3zM240.1 188.5h1.6v-.4l-.4-.4h-.8l-.4 .4v.8l.4 .4h.8M240.9 184.1h1.4M240.9 182.7l.7-.7v2.1M242.4 188.5h1.6v-.4l-.4-.4h-.8l-.4 .4v.8l.4 .4h.8M243 182.4l.4-.4h.7l.3 .4v.3l-1.4 1.4h1.4M244.8 187.7h.8M245.1 183.7h.4v.4h-.4z"/>
<path d="M245.2 187.3v1.6l.4 .4M246.2 182.4l.3-.4h.7l.4 .4v.3l-1.4 1.4h1.4M246.3 187.7h.4v.4h-.4zM246.3 188.9h.4v.4h-.4zM249 187.6l.8-.8v2.4M249 189.2h1.6M249.7 182.4l-.4-.4h-.7l-.3 .4v1.3M249.7 182.4v1.3l-.4 .4h-.7l-.3-.4M249.7 182.4l-1.4 1.3M250.4 184.1h1.4M250.4 182.7l.7-.7v2.1M252.5 183h1.1l.3 .4v.3l-.3 .4h-.8l-.3-.4z"/>
<path d="M252.9 186.8l-1.6 2.4M253.7 189.2h1.5M253.7 187.6l.8-.8v2.4M253.9 182l-.7 .4-.7 .6M256.7 184.1h1.4M256.7 182.7l.7-.7v2.1M258.8 182.4l.4-.4h.7l.3 .4v.3l-.3 .3M259.5 183h.4M259.9 183l.3 .4v.3l-.3 .4h-.7l-.4-.4M260.9 183.7h.4v.4h-.4zM260.9 182.7h.4v.3h-.4zM262 182.4l.3-.4h.7l.4 .4v.3l-.4 .3"/>
<path d="M262.7 183h.3M263 183l.4 .4v.3l-.4 .4h-.7l-.3-.4M264.8 185.5v5M265.5 182h-1.4v1l.7-.3h.3l.4 .3v.7l-.4 .4h-.7l-.3-.4"/>
</g>
<path d="M18.4 15.3h260.3v179.1h-260.3zM76.9 47.1h30.4v50.8h-30.4z" fill="none" stroke="#800000" stroke-width=".32"/>
<g fill="none" stroke="#800000" stroke-width=".25">
<path d="M181.6 28.7l-1.3 1.2M192.4 35.6l2.5 1.3-2.5 1.3zM195.6 35.9v-.3h-.7v2.6h-.6v-.3M216.5 29.3h20.3v17.8h-20.3zM253.3 33.7l1.3-1.9 1.3 1.9M130.2 48.7h5.1v1.8h-5.1zM130.2 52.8v3.8M140.3 48.3l2.6 1.3-2.6 1.3zM142.9 48.3v2.6M148 47.7v3.8M181.6 49l-1.3 1.2M184.1 54.7h3.9"/>
<path d="M184.8 40.7l2.5 5.1h-2.5l2.5-5.1zM185 42.6h-.2v.7h2.5v.6h-.2M201.9 54.7h3.8M224.8 54.7h3.8M242.5 54.7h3.9M118.1 78.8l1.9 1.3-1.9 1.2M120 70.5v3.9M135.3 69h5v1.8h-5zM145.4 68v3.8M65.2 99.1v2.3M65.7 97.9h1.8v5h-1.8zM68 99.1v2.3"/>
<path d="M127.6 99.5h5.1v1.8h-5.1zM141 99.1l1.9 1.3-1.9 1.3M142.9 85.8v3.8M230.5 99.8l1.3-1.9 1.2 1.9M62.9 102.9h2.3M62.9 103.7h2.3M64.2 103.7v1.8h5v-1.8M64.8 110.6h3.8M65.2 100.4h-1v2.5M68 100.4h1.2v2.5M68 102.9h2.5M68 103.7h2.5"/>
<path d="M206.4 102.9h20.3v25.4h-20.3zM206.4 108h1.9M206.4 113.1h1.9M206.4 118.2h1.9M211.4 108h1.3M211.4 118.2h1.9v2.9M212.7 108l3.8-2.5v5.1zM214.6 110.6v2.5h-1.9M216.5 106.7h5.1v17.8h-7M217.8 109.3h1.3v12.7h-2.6M219.1 113.1h3.8M221.6 118.2h1.3"/>
<path d="M224.8 113.1h1.9M224.8 118.2h1.9M255.2 112.5l-1.2 1.2M255.2 117.5l-1.2 1.3M206.4 123.3h1.9M211.4 123.3h1.3M212.7 120.7l3.8 2.6-3.8 2.5zM229.8 130.9h3.9M239.4 122.4h5.1v1.7h-5.1z"/>
</g>
<g fill="#800000" stroke="#800000" stroke-width=".21">
<path d="M131.7 85.7h.5v4h-.5z"/>
<path d="M130.7 85.7h.5v4h-.5z"/>
<path d="M131.7 93.3h.5v4h-.5z"/>
<path d="M130.7 93.3h.5v4h-.5z"/>
<path d="M252.6 42.5h4v.5h-4z"/>
<path d="M252.6 43.5h4v.5h-4z"/>
<path d="M257.7 42.5h4v.5h-4z"/>
<path d="M257.7 43.5h4v.5h-4z"/>
<path d="M247.5 42.5h4.1v.5h-4.1z"/>
<path d="M247.5 43.5h4.1v.5h-4.1z"/>
<path d="M201.8 43.5h4v.5h-4z"/>
<path d="M201.8 42.5h4v.5h-4z"/>
<path d="M242.4 43.5h4.1v.5h-4.1z"/>
<path d="M242.4 42.5h4.1v.5h-4.1z"/>
</g>
<g fill="none" stroke="#800000" stroke-width=".61">
<path d="M181 36.9h1.2M181 34.4h1.2M263.5 36.9h1.3M263.5 34.4h1.3M263.5 31.8h1.3M56.5 49.6h1.3M56.5 52.2h1.3M56.5 54.7h1.3M56.5 57.2h1.3M56.5 59.8h1.3M126.4 52.2h1.2M126.4 57.2h1.2"/>
<path d="M126.4 59.8h1.2M263.5 49.6h1.3M263.5 52.2h1.3M263.5 54.7h1.3M56.5 64.9h1.3M56.5 67.4h1.3M56.5 62.3h1.3M56.5 77.5h1.3M56.5 69.9h1.3M126.4 64.9h1.2M126.4 67.4h1.2M126.4 62.3h1.2"/>
<path d="M134 75h1.3M56.5 85.2h1.3M56.5 82.6h1.3M56.5 87.7h1.3M126.4 105.5h1.2"/>
</g>
<g fill="#800000" stroke="#800000" stroke-width=".21">
<path d="M254 112.6a.81 .81 0 0 1 1.3 0 .81 .81 0 0 1-.4 1.3 .81 .81 0 0 1-1.1-.8h.3a.56 .56 0 0 1 .8-.5 .56 .56 0 0 1 .1 1 .56 .56 0 0 1-.9-.3v-.2h-.3z" fill-rule="evenodd"/>
<path d="M254 117.6a.81 .81 0 0 1 1.3 .1 .81 .81 0 0 1-.4 1.2 .81 .81 0 0 1-1.1-.7h.3a.56 .56 0 0 1 .8-.5 .56 .56 0 0 1 .1 .9 .56 .56 0 0 1-.9-.2v-.2h-.3z" fill-rule="evenodd"/>
<path d="M180.3 28.8a.82 .82 0 0 1 1.4 0 .82 .82 0 0 1-.5 1.3 .82 .82 0 0 1-1.1-.8h.3a.55 .55 0 0 1 .8-.5 .55 .55 0 0 1 .2 .9 .55 .55 0 0 1-1-.2v-.2h-.3z" fill-rule="evenodd"/>
<path d="M180.3 49.1a.82 .82 0 0 1 1.4 .1 .82 .82 0 0 1-.5 1.2 .82 .82 0 0 1-1.1-.8h.3a.55 .55 0 0 1 .8-.5 .55 .55 0 0 1 .2 .9 .55 .55 0 0 1-1-.2v-.2h-.3z" fill-rule="evenodd"/>
<path d="M214.2 109.6a.63 .63 0 0 1 1 .1 .63 .63 0 0 1-.4 1 .63 .63 0 0 1-.8-.7h.2a.38 .38 0 0 1 .5-.3 .38 .38 0 0 1 .2 .6 .38 .38 0 0 1-.6-.1l-.1-.2h-.2z" fill-rule="evenodd"/>
<path d="M215.4 121.5a.63 .63 0 0 1 1 .2 .63 .63 0 0 1-.4 .9 .63 .63 0 0 1-.8-.6h.3a.38 .38 0 0 1 .5-.4 .38 .38 0 0 1 .2 .6 .38 .38 0 0 1-.7-.1v-.1h-.3z" fill-rule="evenodd"/>
<path d="M216.7 108.8a.64 .64 0 0 1 1 .2 .64 .64 0 0 1-.4 .9 .64 .64 0 0 1-.8-.6h.3a.38 .38 0 0 1 .5-.4 .38 .38 0 0 1 .1 .6 .38 .38 0 0 1-.6-.1v-.1h-.3z" fill-rule="evenodd"/>
<circle cx="219.1" cy="113.1" r=".51"/>
<circle cx="221.6" cy="118.2" r=".51"/>
</g>
<g fill="none" stroke="#008000" stroke-width=".21">
<path d="M183.5 36.9h7.6M183.5 34.4h2.6M183.5 29.3h2.6v10.2M196.2 36.9h15.2M203.8 36.9v2.6M241.9 36.9h20.3M244.5 36.9v2.6M249.5 36.9v2.6M254.6 34.4v5.1M259.7 34.4h2.5M262.2 31.8h-2.5v7.7M59.1 49.6h12.7"/>
<path d="M59.1 52.2h12.7M59.1 54.7h12.7M59.1 57.2h12.7M59.1 59.8h12.7M112.4 49.6h15.2M112.4 52.2h12.7M112.4 54.7h15.2M112.4 57.2h12.7M112.4 59.8h12.7M183.5 49.6h2.6M186.1 47.1v5.1M203.8 47.1v5.1"/>
<path d="M244.5 47.1v5.1M244.5 49.6h17.7M249.5 47.1v2.5M254.6 47.1v2.5M259.7 47.1v7.6h2.5M259.7 52.2h2.5M59.1 77.5h12.7M59.1 72.5h12.7M59.1 64.9h12.7M59.1 67.4h12.7M59.1 62.3h12.7M59.1 75h12.7"/>
<path d="M59.1 69.9h12.7M112.4 77.5h2.5v10.2h12.7M112.4 72.5h5.1M112.4 64.9h12.7M112.4 67.4h12.7M112.4 62.3h12.7M112.4 69.9h20.3M130.2 69.9v5.1h2.5M59.1 80.1h12.7M59.1 85.2h12.7M59.1 87.7h12.7M59.1 82.6h12.7"/>
<path d="M71.8 95.3h-2.6v2.6M71.8 92.8h-7.6v5.1M112.4 80.1h5.1M112.4 85.2h2.5M112.4 95.3h15.2M122.6 95.3v10.2h2.5M135.3 87.7h5M137.8 87.7v7.6h-2.5M122.6 100.4h2.5M135.3 100.4h5M188.6 113.1h15.2M188.6 108h15.2"/>
<path d="M201.3 113.1v5.1h2.5M229.2 113.1h22.9M229.2 118.2h22.9M231.8 100.4v5.1h-2.6M234.3 118.2v5.1h2.5M247 113.1v10.2M188.6 123.3h15.2M229.2 125.8h2.6v2.5"/>
</g>
<g fill="#008000" stroke="#008000" stroke-width=".21">
<circle cx="114.9" cy="80.1" r=".51"/>
<circle cx="114.9" cy="85.2" r=".51"/>
<circle cx="254.6" cy="36.9" r=".51"/>
<circle cx="259.7" cy="36.9" r=".51"/>
<circle cx="259.7" cy="34.4" r=".51"/>
<circle cx="244.5" cy="36.9" r=".51"/>
<circle cx="249.5" cy="36.9" r=".51"/>
<circle cx="137.8" cy="87.7" r=".51"/>
<circle cx="254.6" cy="49.6" r=".51"/>
<circle cx="259.7" cy="49.6" r=".51"/>
<circle cx="259.7" cy="52.2" r=".51"/>
<circle cx="244.5" cy="49.6" r=".51"/>
<circle cx="249.5" cy="49.6" r=".51"/>
<circle cx="186.1" cy="49.6" r=".51"/>
<circle cx="122.6" cy="95.3" r=".51"/>
<circle cx="122.6" cy="100.4" r=".51"/>
<circle cx="247" cy="113.1" r=".51"/>
<circle cx="234.3" cy="118.2" r=".51"/>
<circle cx="201.3" cy="113.1" r=".51"/>
<circle cx="186.1" cy="34.4" r=".51"/>
<circle cx="186.1" cy="36.9" r=".51"/>
<circle cx="203.8" cy="36.9" r=".51"/>
<circle cx="130.2" cy="69.9" r=".51"/>
</g>
<g font-size="3.7" fill="#800000">
<text x="42.3" y="18.5">1</text>
<text x="84.4" y="18.5">2</text>
<text x="126.5" y="18.5">3</text>
<text x="168.7" y="18.5">4</text>
<text x="210.8" y="18.5">5</text>
<text x="252.9" y="18.5">6</text>
<text x="19.2" y="41.9">A</text>
<text x="275.7" y="41.9">A</text>
<text x="19.3" y="84.7">B</text>
<text x="275.8" y="84.7">B</text>
<text x="19.2" y="127.6">C</text>
<text x="275.7" y="127.6">C</text>
<text x="19.1" y="170.4">D</text>
<text x="275.6" y="170.4">D</text>
<text x="42.3" y="193.7">1</text>
<text x="84.4" y="193.7">2</text>
<text x="126.5" y="193.7">3</text>
<text x="168.7" y="193.7">4</text>
<text x="210.8" y="193.7">5</text>
<text x="252.9" y="193.7">6</text>
</g>
<g font-size="2.1" fill="#505050">
<text x="213" y="41.6">3</text>
<text x="213" y="36.6">1</text>
<text x="218.9" y="37.7">VIN</text>
<text x="229.1" y="37.7">VOUT</text>
<text x="239.2" y="36.6">5</text>
<text x="239.2" y="41.6">4</text>
<text x="218.9" y="42.8">EN</text>
<text x="227.4" y="44.7" transform="rotate(-90 227.4 44.7)">GND</text>
<text x="232" y="42.8">BP</text>
<text x="73.3" y="49.3">6</text>
<text x="73.3" y="51.8">7</text>
<text x="79.2" y="50.4">PA0</text>
<text x="79.2" y="52.9">PA1</text>
<text x="95.1" y="52.9">PB1/NPOR</text>
<text x="101.4" y="50.4">PB0</text>
<text x="109.7" y="49.3">14</text>
<text x="109.7" y="51.8">15</text>
<text x="226.3" y="50.6" transform="rotate(-90 226.3 50.6)">2</text>
<text x="72.2" y="59.4">10</text>
<text x="73.3" y="54.3">8</text>
<text x="73.3" y="56.9">9</text>
<text x="79.2" y="55.4">PA2</text>
<text x="79.2" y="58">PA3</text>
<text x="96.9" y="55.5">PB2/VSS</text>
<text x="101.4" y="58">PB3</text>
<text x="109.7" y="54.3">16</text>
<text x="109.7" y="56.9">26</text>
<text x="109.7" y="59.4">27</text>
<text x="72.2" y="62">11</text>
<text x="72.2" y="64.5">12</text>
<text x="79.2" y="60.5">PA4</text>
<text x="79.2" y="63.1">PA5</text>
<text x="79.2" y="65.6">PA6</text>
<text x="101.4" y="60.5">PB4</text>
<text x="101.4" y="63.1">PB5</text>
<text x="101.4" y="65.6">PB6</text>
<text x="109.7" y="62">28</text>
<text x="109.7" y="64.5">29</text>
<text x="72.2" y="67">13</text>
<text x="72.2" y="69.6">18</text>
<text x="79.2" y="68.1">PA7</text>
<text x="79.2" y="70.7">PA8</text>
<text x="89.2" y="70.7">BOOT0/PB8/PH3</text>
<text x="101.4" y="68.1">PB7</text>
<text x="109.7" y="67">30</text>
<text x="109.7" y="69.6">31</text>
<text x="72.2" y="72.1">19</text>
<text x="72.2" y="74.6">20</text>
<text x="72.2" y="77.2">21</text>
<text x="79.2" y="73.2">PA9</text>
<text x="79.2" y="75.8">PA10</text>
<text x="96.9" y="73.2">PB8/VSS</text>
<text x="109.7" y="72.1">32</text>
<text x="109.7" y="77.2">1</text>
<text x="72.2" y="79.7">22</text>
<text x="72.2" y="82.3">23</text>
<text x="79.2" y="78.3">PA11</text>
<text x="79.2" y="80.8">PA12</text>
<text x="79.2" y="83.4">PA13</text>
<text x="90.8" y="80.8">VDD/VDD_USB</text>
<text x="100.8" y="78.3">VDD</text>
<text x="109.7" y="79.7">17</text>
<text x="72.2" y="84.8">24</text>
<text x="72.2" y="87.3">25</text>
<text x="79.2" y="85.9">PA14</text>
<text x="79.2" y="88.5">PA15</text>
<text x="93.7" y="85.9">VDDA/VREF</text>
<text x="109.7" y="84.8">5</text>
<text x="73.3" y="92.4">2</text>
<text x="73.3" y="95">3</text>
<text x="79.2" y="93.5">PF0/PC14</text>
<text x="109.7" y="95">4</text>
<text x="79.2" y="96.1">PF1/PC15</text>
<text x="99.8" y="96.1">NRST</text>
<text x="204.8" y="107.7">1</text>
<text x="220.5" y="106.2">VCC</text>
<text x="227" y="105.1">8</text>
<text x="204.8" y="112.7">2</text>
<text x="208.7" y="108.8">RO</text>
<text x="208.7" y="113.9">RE/</text>
<text x="223.1" y="113.9">B</text>
<text x="227" y="112.7">7</text>
<text x="204.8" y="117.8">3</text>
<text x="208.7" y="118.9">DE</text>
<text x="223.1" y="118.9">A</text>
<text x="227" y="117.8">6</text>
<text x="204.8" y="122.9">4</text>
<text x="208.7" y="124">DI</text>
<text x="227" y="125.4">5</text>
<text x="220" y="126.6">GND</text>
</g>
</svg>
